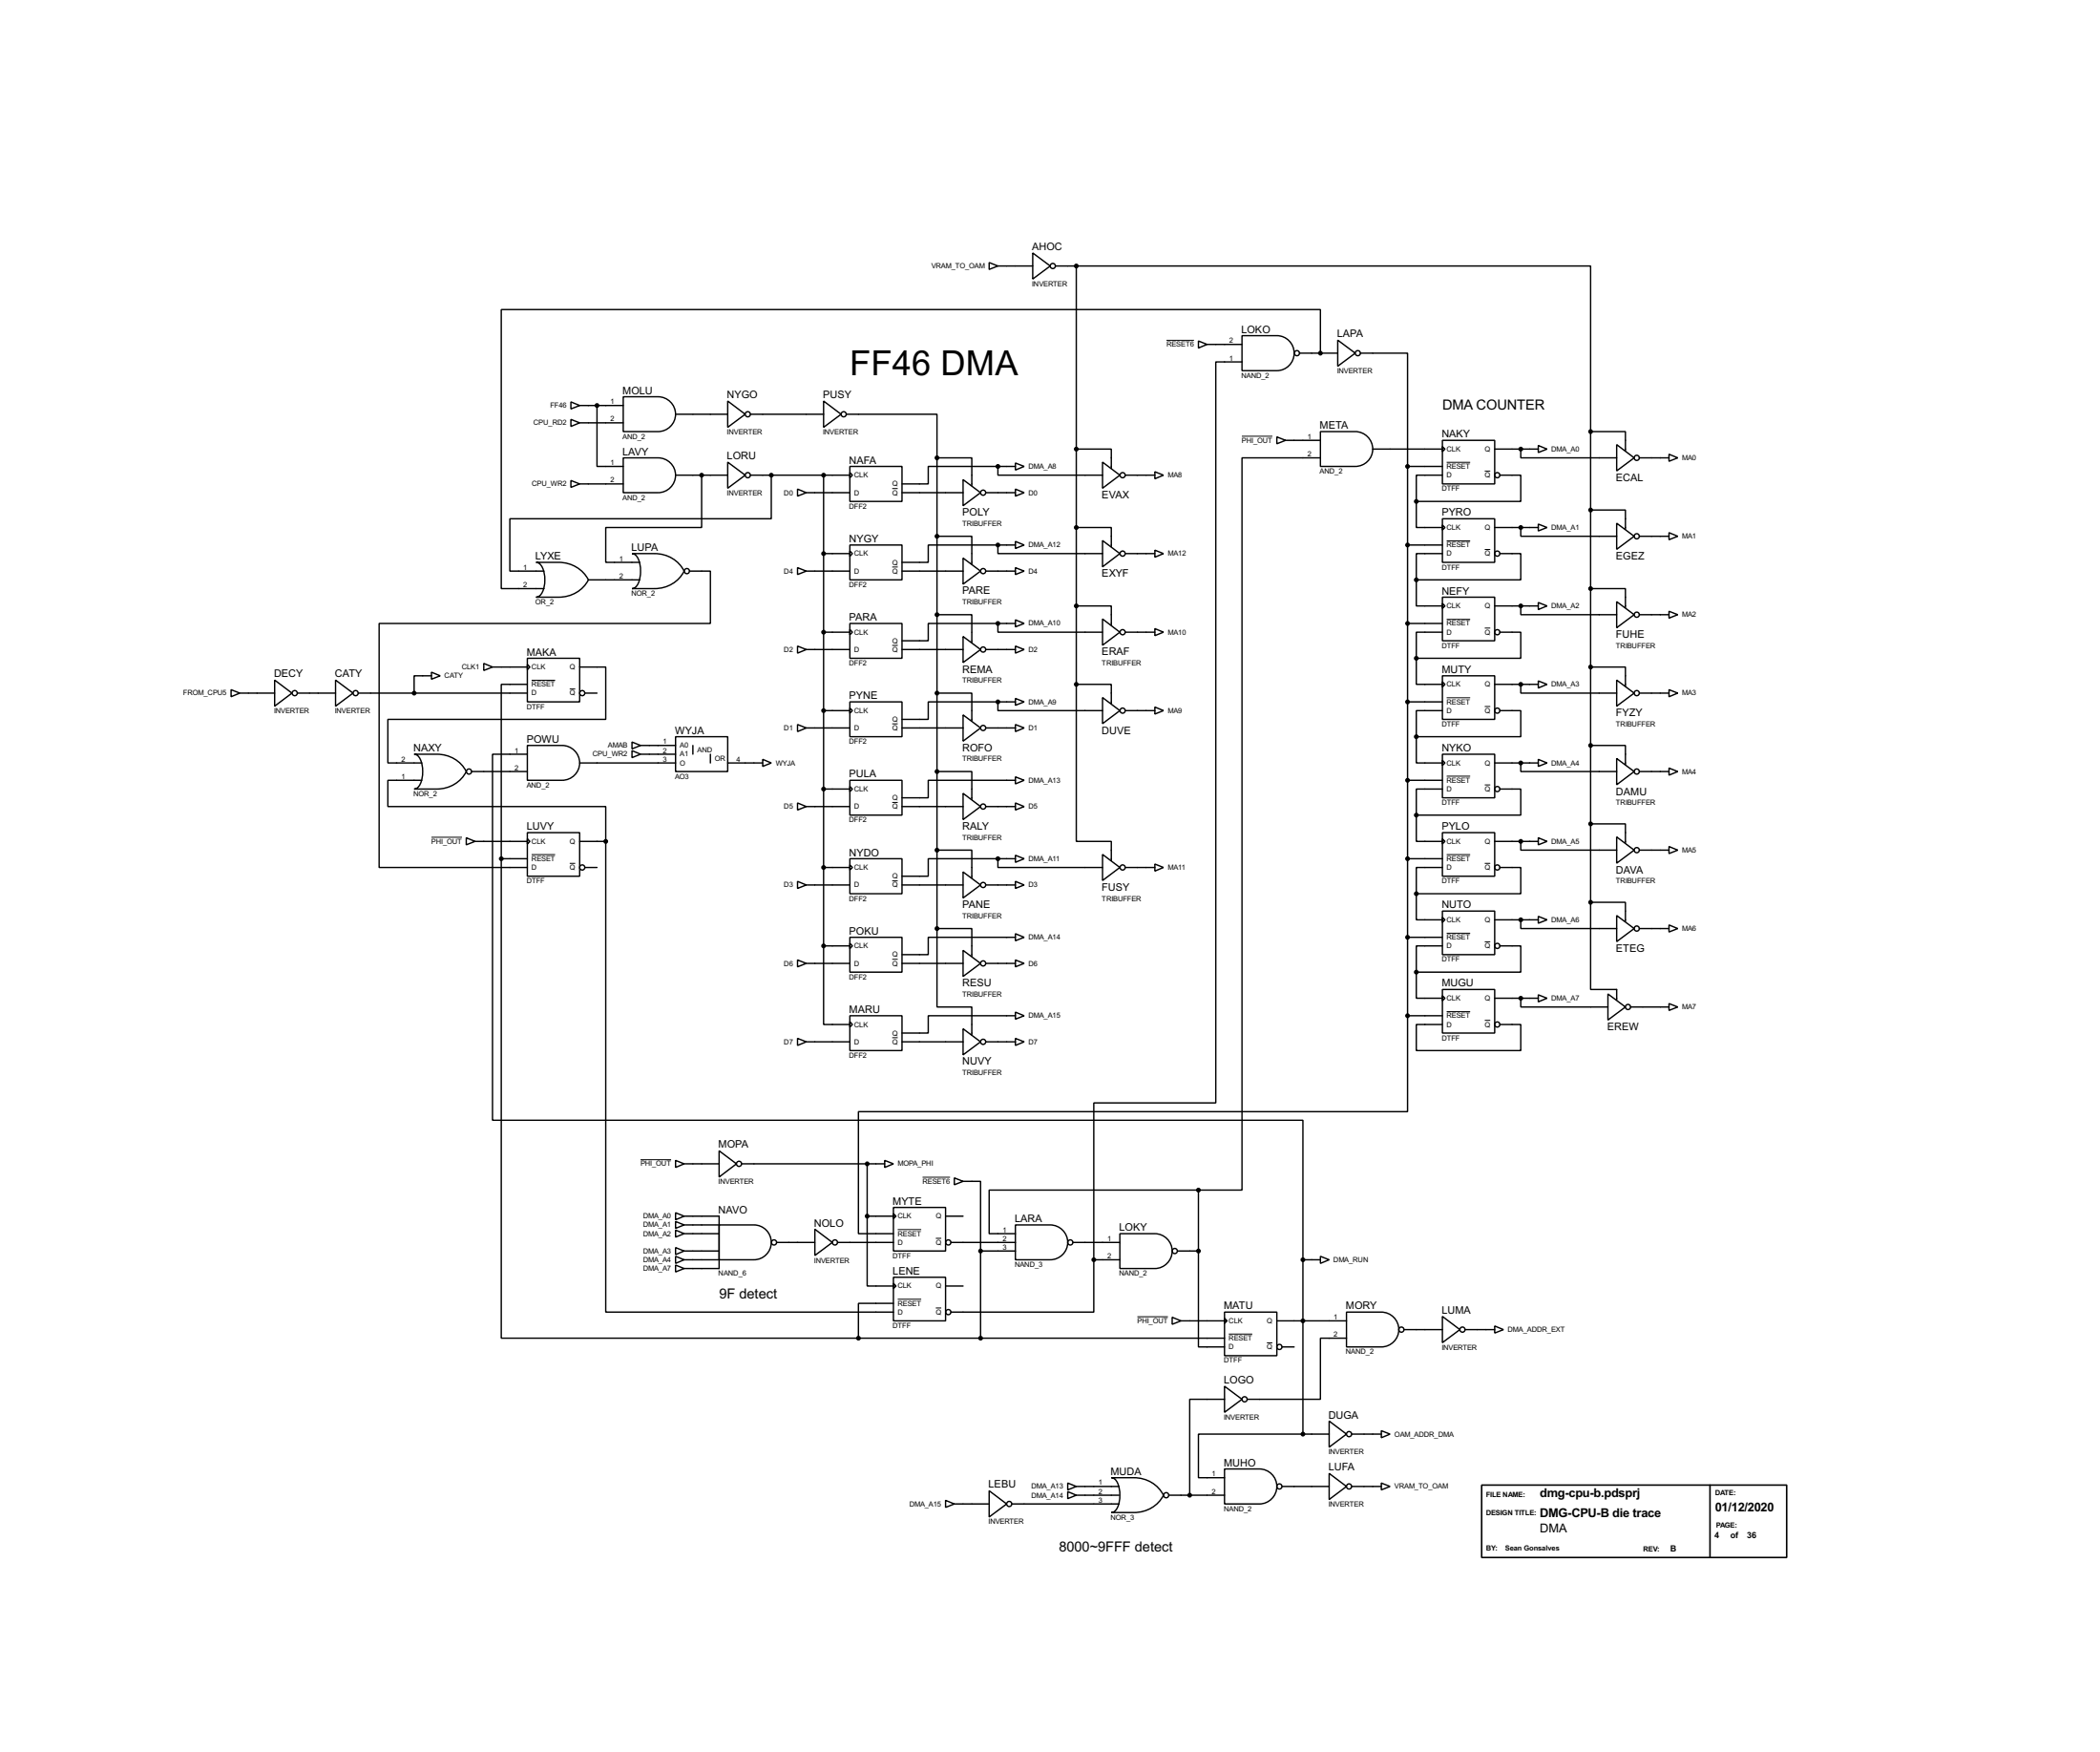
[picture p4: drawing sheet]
<svg xmlns="http://www.w3.org/2000/svg" width="612mm" height="510mm" viewBox="0 0 612 510" stroke-linecap="round" stroke-linejoin="round" font-family="sans-serif">
<g fill="none" stroke="#000" stroke-width=".4">
<path d="M288.3 76.5l2.6 1-2.6 1zM290.9 77.5h10.1M301 73.7l5.1 3.8-5.1 3.8zM307.6 77.5h6.1M313.7 77.5h149.9v48.3M313.7 77.5v121.9M349.3 99.4l2.5 1-2.5 1zM362 97.8h10.2a5.1 5.1 0 0 1 5 5.1 5.1 5.1 0 0 1-5 5.1h-10.2zM389.9 99.1l5.1 3.8-5.1 3.8zM166.4 117.1l2.6 1.1-2.6 1zM169 118.2h12.7M174 118.2v17.7h7.7"/>
<path d="M181.7 115.6h10.1a5.1 5.1 0 0 1 5.1 5.1 5.1 5.1 0 0 1-5.1 5.1h-10.1zM212.1 116.9l5.1 3.8-5.1 3.8zM240.1 116.9l5.1 3.8-5.1 3.8zM351.8 100.4h10.2M362 105.5h-7.6v215.9h-35.6v45.7M378.8 102.9h11.1M384.9 102.9v-12.7h-238.8v81.3h12.5M396.5 102.9h13.8v33M166.4 122.2l2.6 1-2.6 1.1zM169 123.2h12.7M181.7 133.4h10.1a5.1 5.1 0 0 1 5.1 5.1 5.1 5.1 0 0 1-5.1 5.1h-10.1zM196.9 120.7h15.2"/>
<path d="M196.9 138.5h15.2M204.5 138.5v15.2h-27.9v10.2h9.9M212.1 134.7l5.1 3.8-5.1 3.8zM218.7 120.7h21.4M218.7 138.5h29M224.8 138.5v12.7h-76.2v15.2h10M240.1 138.5v137.1M246.7 120.7h26.4v12.7M247.7 135.9h15.2v10.2h-15.2zM247.7 137.7l.8 .8-.8 .7zM273.1 133.4h10.2v8.1M273.1 133.4v137.2"/>
<path d="M280.7 139.8l5.1 3.8-5.1 3.8zM290.9 135.9h-20.3v5.1h-7.7M290.9 135.9v2.6h30.5M290.9 135.9h5.1M296 134.9l2.5 1-2.5 1.1zM313.7 130.9h10.2v5.6M321.4 134.7l5 3.8-5 3.8zM328 138.5h8.6M336.6 137.5l2.5 1-2.5 1zM372.2 127.3l2.5 1-2.5 1zM374.7 128.3h10.2M384.9 125.8h10.1a5.1 5.1 0 0 1 5.1 5 5.1 5.1 0 0 1-5.1 5.1h-10.1z"/>
<path d="M384.9 133.4h-22.9v213.4h-12.7M400.1 130.9h20.3M410.3 135.9h10.1M410.3 135.9v160.1M420.4 128.3h15.3v12.7h-15.3zM420.4 130.1l.8 .8-.8 .7zM420.4 138.5h-7.6v7.6M435.7 130.9h12.7M437.2 138.5h6.1v7.6h-30.5M443.3 130.9v2.5h27.9M448.4 129.8l2.5 1.1-2.5 1zM463.6 125.8h10.2v5.6"/>
<path d="M463.6 125.8v137.1M471.2 129.6l5.1 3.8-5.1 3.8zM477.8 133.4h8.7M486.5 132.4l2.5 1-2.5 1zM166.4 140l2.6 1-2.6 1zM169 141h12.7M232.5 142.5l2.5 1.1-2.5 1zM235 143.6h12.7M247.7 158.8h15.2v10.2h-15.2zM262.9 143.6h17.8M273.1 156.3h10.2v8.1M287.3 143.6h8.7"/>
<path d="M290.9 158.8h-20.3v5.1h-7.7M290.9 158.8v2.5h30.5M290.9 158.8h5.1M296 142.5l2.5 1.1-2.5 1zM296 157.8l2.5 1-2.5 1zM313.7 153.7h10.2v5.6M321.4 157.5l5 3.8-5 3.9zM410.3 158.8h10.1M412.8 146.1v7.6h7.6M420.4 151.2h15.3v12.7h-15.3zM420.4 153l.8 .7-.8 .8zM435.7 153.7h12.7"/>
<path d="M443.3 153.7v2.6h27.9M448.4 152.7l2.5 1-2.5 1zM463.6 148.6h10.2v5.6M471.2 152.5l5.1 3.8-5.1 3.8zM477.8 156.3h8.7M486.5 155.2l2.5 1.1-2.5 1zM156.3 163.9h6.6a9.6 9.6 0 0 1 8.6 5.1 9.6 9.6 0 0 1-8.6 5h-6.6a3.2 3.2 0 0 0 2.3-3.1 7.7 7.7 0 0 0-1.3-6.6zM171.5 169h15M184.2 161.3h6.6a9.5 9.5 0 0 1 8.6 5.1 9.5 9.5 0 0 1-8.6 5.1h-6.6a3.2 3.2 0 0 0 2.3-3.1 7.9 7.9 0 0 0-1.3-6.7zM201 166.4h6.1v15.3h-96.6v71.1h43.2M232.5 165.4l2.5 1-2.5 1zM235 166.4h12.7"/>
<path d="M240.1 161.3h7.6M247.7 160.6l.8 .7-.8 .8zM262.9 166.4h17.8M273.1 179.1h10.2v8.2M280.7 162.6l5.1 3.8-5.1 3.8zM287.3 166.4h8.7M296 165.4l2.5 1-2.5 1zM313.7 176.6h10.2v5.6M328 161.3h8.6M336.6 160.3l2.5 1-2.5 1.1zM412.8 169v7.6h7.6M420.4 174h15.3v12.7h-15.3z"/>
<path d="M420.4 175.8l.8 .8-.8 .7zM420.4 161.3h-7.6v7.7M435.7 176.6h12.7M437.2 161.3h6.1v7.7h-30.5M443.3 176.6v2.5h27.9M448.4 175.6l2.5 1-2.5 1zM463.6 171.5h10.2v5.6M471.2 175.3l5.1 3.8-5.1 3.8zM477.8 179.1h8.7M486.5 178.1l2.5 1-2.5 1zM80.1 198.2l5 3.8-5 3.8zM97.8 198.2l5.1 3.8-5.1 3.8z"/>
<path d="M125.8 195.9l2.5 1-2.5 1zM125.8 196.9h-5.1v5.1M141 193.3l2.6 1.1-2.6 1zM143.6 194.4h10.1M153.7 191.8h15.3v12.7h-15.3zM153.7 193.6l.8 .8-.8 .7zM153.7 199.4h-7.6v50.8M169 194.4h7.6v15.2h-63.5v12.7h9.9M232.5 188.3l2.5 1-2.5 1zM235 189.3h12.7M240.1 184.2h7.6M247.7 181.7h15.2v10.1h-15.2z"/>
<path d="M247.7 183.4l.8 .8-.8 .8zM262.9 189.3h17.8M280.7 185.5l5.1 3.8-5.1 3.8zM287.3 189.3h8.7M290.9 181.7h-20.3v5h-7.7M290.9 181.7v2.5h30.5M290.9 181.7h5.1M296 188.3l2.5 1-2.5 1zM296 180.6l2.5 1.1-2.5 1zM313.7 199.4h10.2v5.6M313.7 199.4v45.8h10.2v5.6M321.4 180.4l5 3.8-5 3.8z"/>
<path d="M328 184.2h8.6M336.6 183.2l2.5 1-2.5 1zM410.3 181.7h10.1M412.8 191.8v7.6h7.6M420.4 196.9h15.3v12.7h-15.3zM420.4 198.7l.8 .7-.8 .8zM420.4 184.2h-7.6v7.6M435.7 199.4h12.7M437.2 184.2h6.1v7.6h-30.5M443.3 199.4v2.6h27.9M448.4 198.4l2.5 1-2.5 1.1zM463.6 194.4h10.2v5.6"/>
<path d="M471.2 198.2l5.1 3.8-5.1 3.8zM67.4 201l2.5 1-2.5 1zM69.9 202h10.2M86.7 202h11.1M104.4 202h49.3M120.7 219.8h6.6a9.4 9.4 0 0 1 8.6 5 9.5 9.5 0 0 1-8.6 5.1h-6.6a3.2 3.2 0 0 0 2.3-3.1 7.8 7.8 0 0 0-1.3-6.6zM153.7 217.2h10.2a5.1 5.1 0 0 1 5.1 5.1 5.1 5.1 0 0 1-5.1 5.1h-10.2zM153.7 219.8h-10.1v106.6h236.2v40.7M170.5 202h3.5M184.2 218.7l2.5 1.1-2.5 1zM184.2 216.2l2.5 1-2.5 1zM186.7 219.8h10.2"/>
<path d="M186.7 217.2h10.2M196.9 214.7h15.2v10.1h-15.2zM202 217.2v2.6M207.1 219.8v2.5M232.5 211.1l2.5 1-2.5 1.1zM235 212.1h12.7M240.1 207.1h7.6M247.7 204.5h15.2v10.2h-15.2zM247.7 206.3l.8 .8-.8 .7zM262.9 212.1h17.8M273.1 202h10.2v8.1M280.7 208.3l5.1 3.8-5.1 3.9z"/>
<path d="M287.3 212.1h8.7M290.9 204.5v2.6h30.5M290.9 204.5h-20.3v5.1h-7.7M290.9 204.5h5.1M296 211.1l2.5 1-2.5 1.1zM296 203.5l2.5 1-2.5 1zM321.4 203.3l5 3.8-5 3.8zM328 207.1h8.6M336.6 206l2.5 1.1-2.5 1zM410.3 204.5h10.1M412.8 214.7v7.6h7.6M420.4 219.8h15.3v12.7h-15.3z"/>
<path d="M420.4 207.1h-7.6v7.6M437.2 207.1h6.1v7.6h-30.5M463.6 217.2h10.2v5.6M477.8 202h8.7M486.5 201l2.5 1-2.5 1zM123 227.4h-9.9v7.6h63.5v10.2M137.5 224.8h16.2M169 222.3h27.9M212.1 222.3h10.2M222.3 221.3l2.5 1-2.5 1zM232.5 234l2.5 1-2.5 1zM235 235h12.7"/>
<path d="M240.1 229.9h7.6M247.7 227.4h15.2v10.1h-15.2zM247.7 229.2l.8 .7-.8 .8zM262.9 235h17.8M273.1 224.8h10.2v8.2M280.7 231.2l5.1 3.8-5.1 3.8zM287.3 235h8.7M296 234l2.5 1-2.5 1zM296 226.4l2.5 1-2.5 1zM296 227.4h-25.4v5.1h-7.7M410.3 227.4h10.1M412.8 237.5v7.7h7.6"/>
<path d="M420.4 221.5l.8 .8-.8 .8zM420.4 229.9h-7.6v7.6M435.7 222.3h12.7M437.2 229.9h6.1v7.6h-30.5M443.3 222.3v2.5h27.9M448.4 221.3l2.5 1-2.5 1zM471.2 221l5.1 3.8-5.1 3.9zM477.8 224.8h8.7M486.5 223.8l2.5 1-2.5 1.1zM135.9 244.1l2.6 1.1-2.6 1zM138.5 245.2h15.2M146.1 250.2v139.7h104.1"/>
<path d="M146.1 250.2h7.6M153.7 242.6h15.3v12.7h-15.3zM153.7 244.4l.8 .8-.8 .7zM169 245.2h7.6M170.5 252.8h3.5M176.6 245.2v137.1h83.8M232.5 256.8l2.5 1.1-2.5 1zM235 257.9h12.7M240.1 252.8h7.6M247.7 250.2h15.2v10.2h-15.2zM247.7 252l.8 .8-.8 .7zM262.9 257.9h17.8"/>
<path d="M273.1 247.7h10.2v8.1M280.7 254.1l5.1 3.8-5.1 3.8zM287.3 257.9h8.7M290.9 250.2h-20.3v5.1h-7.7M290.9 250.2v2.6h30.5M290.9 250.2h5.1M296 256.8l2.5 1.1-2.5 1zM296 249.2l2.5 1-2.5 1.1zM321.4 249l5 3.8-5 3.8zM328 252.8h8.6M336.6 251.8l2.5 1-2.5 1zM410.3 250.2h10.1"/>
<path d="M420.4 242.6h15.3v12.7h-15.3zM420.4 244.4l.8 .8-.8 .7zM420.4 252.8h-7.6v7.6M435.7 245.2h12.7M437.2 252.8h6.1v7.6h-30.5M443.3 245.2v2.5h27.9M448.4 244.1l2.5 1.1-2.5 1zM463.6 240.1h10.2v5.6M471.2 243.9l5.1 3.8-5.1 3.8zM477.8 247.7h8.7M486.5 246.7l2.5 1-2.5 1zM232.5 279.7l2.5 1-2.5 1z"/>
<path d="M240.1 275.6v22.9h7.6M240.1 275.6h7.6M247.7 273.1h15.2v10.2h-15.2zM247.7 274.9l.8 .7-.8 .8zM273.1 270.6h10.2v8.1M273.1 270.6v22.8h10.2v8.2M280.7 276.9l5.1 3.8-5.1 3.8zM296 279.7l2.5 1-2.5 1zM296 272.1l2.5 1-2.5 1zM296 273.1h-25.4v5.1h-7.7M410.3 273.1h10.1M412.8 260.4v7.6h7.6"/>
<path d="M420.4 265.5h15.3v12.7h-15.3zM420.4 267.3l.8 .7-.8 .8zM420.4 275.6h-7.6v7.7M435.7 268h12.7M437.2 275.6h6.1v7.7h-30.5M443.3 268v2.6h27.9M448.4 267l2.5 1-2.5 1zM463.6 262.9v25.4h7.6v3.1M463.6 262.9h10.2v5.6M471.2 266.8l5.1 3.8-5.1 3.8zM477.8 270.6h8.7M486.5 269.5l2.5 1.1-2.5 1z"/>
<path d="M235 280.7h12.7M247.7 296h15.2v10.1h-15.2zM247.7 297.7l.8 .8-.8 .8zM262.9 280.7h17.8M280.7 299.8l5.1 3.8-5.1 3.8zM287.3 280.7h8.7M296 294.9l2.5 1.1-2.5 1zM296 296h-25.4v5h-7.7M410.3 296v27.9h-160.1v35.6h10.2M410.3 296h10.1M412.8 283.3v7.6h7.6M420.4 288.3h15.3v12.7h-15.3z"/>
<path d="M420.4 290.1l.8 .8-.8 .7zM420.4 298.5h-7.6v7.6h30.5v-7.6h-6.1M435.7 290.9h12.7M443.3 290.9v2.5h25.4M448.4 289.9l2.5 1-2.5 1zM468.7 289.6l5.1 3.8-5.1 3.8zM475.3 293.4h11.2M486.5 292.4l2.5 1-2.5 1zM232.5 302.6l2.5 1-2.5 1zM235 303.6h12.7M262.9 303.6h17.8M287.3 303.6h8.7"/>
<path d="M296 302.6l2.5 1-2.5 1zM196.9 338.1l2.5 1-2.5 1.1zM199.4 339.1h10.2M209.6 335.3l5.1 3.8-5.1 3.9zM216.2 339.1h41.7M252.8 339.1v15.3M257.9 338.1l2.5 1-2.5 1.1zM196.9 353.4l2.5 1-2.5 1zM196.9 355.9l2.5 1-2.5 1zM196.9 358.4l2.5 1.1-2.5 1zM199.4 354.4h10.2v15.2h-10.2M199.4 356.9h10.2"/>
<path d="M199.4 359.5h10.2M209.6 356.9h10.2a5.1 5.1 0 0 1 5 5.1 5.1 5.1 0 0 1-5 5.1h-10.2zM237.5 358.2l5.1 3.8-5.1 3.8zM252.8 354.4v20.3h7.6M252.8 354.4h7.6M260.4 351.8h15.2v12.7h-15.2zM260.4 353.6l.8 .8-.8 .7zM275.6 354.4h5.1M278.2 343.2l2.5 1-2.5 1zM280.7 344.2h5.1v20.3M296 356.9h10.1a5.1 5.1 0 0 1 5.1 5.1 5.1 5.1 0 0 1-5.1 5.1h-10.1zM326.4 359.5h10.2a5.1 5.1 0 0 1 5.1 5 5.1 5.1 0 0 1-5.1 5.1h-10.2z"/>
<path d="M349.3 346.8h-61v12.7h7.7M349.3 346.8v17.7M196.9 363.5l2.5 1-2.5 1.1zM196.9 366.1l2.5 1-2.5 1zM196.9 368.6l2.5 1-2.5 1zM199.4 364.5h10.2M199.4 367.1h10.2M226.4 362h11.1M244.1 362h16.3M260.4 372.2h15.2v12.7h-15.2zM260.4 373.9l.8 .8-.8 .8zM260.4 379.8h-10.2v10.1"/>
<path d="M275.6 374.7h5.1M277.2 362h18.8M285.8 364.5h10.2M285.8 364.5v25.4M312.7 362h13.7M318.8 367.1v15.2h-41.6M318.8 367.1h7.6M343.2 364.5h6.1M349.3 364.5v28h7.6M379.8 367.1h5.1M379.8 367.1v50.8M384.9 366.1l2.5 1-2.5 1z"/>
<path d="M250.2 389.9h106.7M341.7 383.8l2.5 1.1-2.5 1zM344.2 384.9h12.7M356.9 382.3h15.3v12.7h-15.3zM356.9 384.1l.8 .8-.8 .7zM372.2 384.9h20.3M373.7 392.5h3.5M392.5 382.3h10.1a5.1 5.1 0 0 1 5.1 5.1 5.1 5.1 0 0 1-5.1 5.1h-10.1zM392.5 389.9h-7.6v17.8h-21.4M409.2 387.4h11.2M420.4 383.6l5.1 3.8-5.1 3.8zM427 387.4h8.7"/>
<path d="M435.7 386.4l2.5 1-2.5 1zM356.9 403.9l5.1 3.8-5.1 3.8zM356.9 407.7h-10.1v28M379.8 417.9h-30.5v12.7h7.6M379.8 417.9h7.6M387.4 414.1l5.1 3.8-5.1 3.8zM394 417.9h8.6M402.6 416.9l2.6 1-2.6 1zM275.6 437.2l2.6 1-2.6 1zM278.2 438.2h10.1M288.3 434.4l5.1 3.8-5.1 3.8zM294.9 438.2h31.3"/>
<path d="M311.2 432.1l2.5 1-2.5 1zM311.2 434.6l2.5 1.1-2.5 1zM313.7 433.1h12.5M313.7 435.7h12.5M323.9 430.6h6.6a9.5 9.5 0 0 1 8.6 5.1 9.4 9.4 0 0 1-8.6 5h-6.6a3.1 3.1 0 0 0 2.3-3.1 7.9 7.9 0 0 0-1.3-6.6zM340.7 435.7h16.2M356.9 428h10.2a5.1 5.1 0 0 1 5.1 5.1 5.1 5.1 0 0 1-5.1 5.1h-10.2zM373.7 433.1h13.7M387.4 429.3l5.1 3.8-5.1 3.8zM394 433.1h8.6M402.6 432.1l2.6 1-2.6 1z"/>
<circle cx="306.8" cy="77.5" r=".75"/>
<circle cx="378" cy="102.9" r=".75"/>
<circle cx="395.7" cy="102.9" r=".75"/>
<circle cx="217.9" cy="120.7" r=".75"/>
<circle cx="217.9" cy="138.5" r=".75"/>
<circle cx="245.9" cy="120.7" r=".75"/>
<circle cx="327.2" cy="138.5" r=".75"/>
<circle cx="436.4" cy="138.5" r=".75"/>
<circle cx="477" cy="133.4" r=".75"/>
<circle cx="286.5" cy="143.6" r=".75"/>
<circle cx="477" cy="156.3" r=".75"/>
<circle cx="200.2" cy="166.4" r=".75"/>
<circle cx="286.5" cy="166.4" r=".75"/>
<circle cx="327.2" cy="161.3" r=".75"/>
<circle cx="436.4" cy="161.3" r=".75"/>
<circle cx="477" cy="179.1" r=".75"/>
<circle cx="286.5" cy="189.3" r=".75"/>
<circle cx="327.2" cy="184.2" r=".75"/>
<circle cx="436.4" cy="184.2" r=".75"/>
<circle cx="85.9" cy="202" r=".75"/>
<circle cx="103.6" cy="202" r=".75"/>
<circle cx="169.7" cy="202" r=".75"/>
<circle cx="286.5" cy="212.1" r=".75"/>
<circle cx="327.2" cy="207.1" r=".75"/>
<circle cx="436.4" cy="207.1" r=".75"/>
<circle cx="477" cy="202" r=".75"/>
<circle cx="136.7" cy="224.8" r=".75"/>
<circle cx="286.5" cy="235" r=".75"/>
<circle cx="436.4" cy="229.9" r=".75"/>
<circle cx="477" cy="224.8" r=".75"/>
<circle cx="169.7" cy="252.8" r=".75"/>
<circle cx="286.5" cy="257.9" r=".75"/>
<circle cx="327.2" cy="252.8" r=".75"/>
<circle cx="436.4" cy="252.8" r=".75"/>
<circle cx="477" cy="247.7" r=".75"/>
<circle cx="436.4" cy="275.6" r=".75"/>
<circle cx="477" cy="270.6" r=".75"/>
<circle cx="286.5" cy="280.7" r=".75"/>
<circle cx="436.4" cy="298.5" r=".75"/>
<circle cx="474.5" cy="293.4" r=".75"/>
<circle cx="286.5" cy="303.6" r=".75"/>
<circle cx="215.4" cy="339.1" r=".75"/>
<circle cx="225.6" cy="362" r=".75"/>
<circle cx="243.3" cy="362" r=".75"/>
<circle cx="276.4" cy="362" r=".75"/>
<circle cx="311.9" cy="362" r=".75"/>
<circle cx="342.4" cy="364.5" r=".75"/>
<circle cx="276.4" cy="382.3" r=".75"/>
<circle cx="372.9" cy="392.5" r=".75"/>
<circle cx="408.4" cy="387.4" r=".75"/>
<circle cx="426.2" cy="387.4" r=".75"/>
<circle cx="362.7" cy="407.7" r=".75"/>
<circle cx="393.2" cy="417.9" r=".75"/>
<circle cx="294.1" cy="438.2" r=".75"/>
<circle cx="339.9" cy="435.7" r=".75"/>
<circle cx="372.9" cy="433.1" r=".75"/>
<circle cx="393.2" cy="433.1" r=".75"/>
</g>
<circle cx="384.9" cy="102.9" r=".2" fill="#000"/>
<g fill="none" stroke="#000" stroke-width=".28">
<path d="M340 99.2h8M362 127.1h8.9M421.7 134.7h6.8M432.8 137.3h1.6M260.1 142.4h1.6M421.7 157.6h6.8M260.1 165.2h1.6M432.8 160.1h1.6M155 198.2h6.8M260.1 188.1h1.6M421.7 180.5h6.8M432.8 183h1.6"/>
<path d="M166.1 200.8h1.6M260.1 210.9h1.6M421.7 203.3h6.8M432.8 205.9h1.6M260.1 233.8h1.6M421.7 226.2h6.8M432.8 228.7h1.6M125.8 244h8.9M155 249h6.8M166.1 251.6h1.6M260.1 256.7h1.6M421.7 249h6.8"/>
<path d="M432.8 251.6h1.6M260.1 279.5h1.6M421.7 271.9h6.8M432.8 274.4h1.6M421.7 294.8h6.8M432.8 297.3h1.6M260.1 302.4h1.6M186.7 337.9h8.9M261.7 358.3h6.8M268.9 343h8M261.7 378.6h6.8M272.8 360.8h1.6"/>
<path d="M272.8 381.1h1.6M331.5 383.7h8.9M358.2 388.7h6.8M369.3 391.3h1.6"/>
</g>
<g fill="#000" stroke="#000" stroke-width=".4">
<circle cx="313.7" cy="77.5" r=".5"/>
<circle cx="174" cy="118.2" r=".5"/>
<circle cx="384.8" cy="102.9" r=".5"/>
<circle cx="204.5" cy="138.5" r=".5"/>
<circle cx="224.8" cy="138.5" r=".5"/>
<circle cx="240" cy="138.5" r=".5"/>
<circle cx="273.1" cy="133.4" r=".5"/>
<circle cx="290.8" cy="135.9" r=".5"/>
<circle cx="313.7" cy="130.9" r=".5"/>
<circle cx="410.2" cy="135.9" r=".5"/>
<circle cx="443.2" cy="130.9" r=".5"/>
<circle cx="463.6" cy="125.8" r=".5"/>
<circle cx="273.1" cy="156.3" r=".5"/>
<circle cx="290.8" cy="158.8" r=".5"/>
<circle cx="313.7" cy="153.7" r=".5"/>
<circle cx="410.2" cy="158.8" r=".5"/>
<circle cx="412.8" cy="146.1" r=".5"/>
<circle cx="443.2" cy="153.7" r=".5"/>
<circle cx="463.6" cy="148.6" r=".5"/>
<circle cx="240" cy="161.3" r=".5"/>
<circle cx="273.1" cy="179.1" r=".5"/>
<circle cx="313.7" cy="176.6" r=".5"/>
<circle cx="412.8" cy="169" r=".5"/>
<circle cx="443.2" cy="176.6" r=".5"/>
<circle cx="463.6" cy="171.5" r=".5"/>
<circle cx="240" cy="184.2" r=".5"/>
<circle cx="290.8" cy="181.7" r=".5"/>
<circle cx="313.7" cy="199.4" r=".5"/>
<circle cx="410.2" cy="181.7" r=".5"/>
<circle cx="412.8" cy="191.8" r=".5"/>
<circle cx="443.2" cy="199.4" r=".5"/>
<circle cx="463.6" cy="194.4" r=".5"/>
<circle cx="120.7" cy="202" r=".5"/>
<circle cx="240" cy="207.1" r=".5"/>
<circle cx="273.1" cy="202" r=".5"/>
<circle cx="290.8" cy="204.5" r=".5"/>
<circle cx="410.2" cy="204.5" r=".5"/>
<circle cx="412.8" cy="214.7" r=".5"/>
<circle cx="463.6" cy="217.2" r=".5"/>
<circle cx="240" cy="229.9" r=".5"/>
<circle cx="273.1" cy="224.8" r=".5"/>
<circle cx="410.2" cy="227.4" r=".5"/>
<circle cx="412.8" cy="237.5" r=".5"/>
<circle cx="443.2" cy="222.3" r=".5"/>
<circle cx="146.1" cy="250.2" r=".5"/>
<circle cx="176.5" cy="245.2" r=".5"/>
<circle cx="240" cy="252.8" r=".5"/>
<circle cx="273.1" cy="247.7" r=".5"/>
<circle cx="290.8" cy="250.2" r=".5"/>
<circle cx="410.2" cy="250.2" r=".5"/>
<circle cx="443.2" cy="245.2" r=".5"/>
<circle cx="463.6" cy="240.1" r=".5"/>
<circle cx="240" cy="275.6" r=".5"/>
<circle cx="273.1" cy="270.6" r=".5"/>
<circle cx="410.2" cy="273.1" r=".5"/>
<circle cx="412.8" cy="260.4" r=".5"/>
<circle cx="443.2" cy="268" r=".5"/>
<circle cx="463.6" cy="262.9" r=".5"/>
<circle cx="410.2" cy="296" r=".5"/>
<circle cx="412.8" cy="283.3" r=".5"/>
<circle cx="443.2" cy="290.9" r=".5"/>
<circle cx="252.7" cy="339.1" r=".5"/>
<circle cx="252.7" cy="354.4" r=".5"/>
<circle cx="349.3" cy="346.8" r=".5"/>
<circle cx="285.8" cy="364.5" r=".5"/>
<circle cx="318.8" cy="367.1" r=".5"/>
<circle cx="349.3" cy="364.5" r=".5"/>
<circle cx="379.7" cy="367.1" r=".5"/>
<circle cx="250.2" cy="389.9" r=".5"/>
<circle cx="285.8" cy="389.9" r=".5"/>
<circle cx="379.7" cy="384.9" r=".5"/>
<circle cx="379.7" cy="417.9" r=".5"/>
<circle cx="346.7" cy="435.7" r=".5"/>
</g>
<path d="M431.9 432.7h88.9v21.1h-88.9zM498.4 432.7v21.1" fill="none" stroke="#000" stroke-width=".45"/>
<text font-size="11.3" x="247.7" y="109.4">FF46 DMA</text>
<g font-size="4.6">
<text x="420.4" y="119.2">DMA COUNTER</text>
<text x="209.6" y="378.4">9F detect</text>
<text x="308.7" y="452">8000~9FFF detect</text>
</g>
<g font-size="4">
<text x="448.9" y="436.3">dmg-cpu-b.pdsprj</text>
<text x="448.9" y="442.1">DMG-CPU-B die trace</text>
<text x="499.9" y="440.4">01/12/2020</text>
<text x="448.9" y="446.5">DMA</text>
</g>
<g font-size="3.4">
<text x="300.8" y="72.9">AHOC</text>
<text x="361.8" y="97">LOKO</text>
<text x="389.7" y="98.3">LAPA</text>
<text x="181.5" y="114.8">MOLU</text>
<text x="211.9" y="116.1">NYGO</text>
<text x="239.9" y="116.1">PUSY</text>
<text x="384.7" y="124.9">META</text>
<text x="420.2" y="127.5">NAKY</text>
<text x="181.5" y="132.6">LAVY</text>
<text x="211.9" y="133.9">LORU</text>
<text x="247.5" y="135.1">NAFA</text>
<text x="471" y="140.2">ECAL</text>
<text x="321.2" y="145.2">EVAX</text>
<text x="280.5" y="150.3">POLY</text>
<text x="420.2" y="150.3">PYRO</text>
<text x="184" y="160.5">LUPA</text>
<text x="247.5" y="158">NYGY</text>
<text x="156.1" y="163">LYXE</text>
<text x="471" y="163">EGEZ</text>
<text x="280.5" y="173.2">PARE</text>
<text x="321.2" y="168.1">EXYF</text>
<text x="420.2" y="173.2">NEFY</text>
<text x="247.5" y="180.9">PARA</text>
<text x="471" y="185.9">FUHE</text>
<text x="153.5" y="191">MAKA</text>
<text x="321.2" y="191">ERAF</text>
<text x="79.9" y="197.4">DECY</text>
<text x="97.6" y="197.4">CATY</text>
<text x="280.5" y="196">REMA</text>
<text x="420.2" y="196.1">MUTY</text>
<text x="247.5" y="203.7">PYNE</text>
<text x="471" y="208.7">FYZY</text>
<text x="196.7" y="213.9">WYJA</text>
<text x="321.2" y="213.8">DUVE</text>
<text x="120.5" y="219">NAXY</text>
<text x="153.5" y="216.4">POWU</text>
<text x="280.5" y="218.9">ROFO</text>
<text x="420.2" y="219">NYKO</text>
<text x="247.5" y="226.6">PULA</text>
<text x="471" y="231.6">DAMU</text>
<text x="153.5" y="241.8">LUVY</text>
<text x="280.5" y="241.8">RALY</text>
<text x="420.2" y="241.8">PYLO</text>
<text x="247.5" y="249.4">NYDO</text>
<text x="471" y="254.5">DAVA</text>
<text x="321.2" y="259.5">FUSY</text>
<text x="280.5" y="264.6">PANE</text>
<text x="420.2" y="264.7">NUTO</text>
<text x="247.5" y="272.3">POKU</text>
<text x="471" y="277.3">ETEG</text>
<text x="280.5" y="287.5">RESU</text>
<text x="420.2" y="287.5">MUGU</text>
<text x="247.5" y="295.2">MARU</text>
<text x="468.5" y="300.2">EREW</text>
<text x="280.5" y="310.3">NUVY</text>
<text x="209.4" y="334.5">MOPA</text>
<text x="209.4" y="353.6">NAVO</text>
<text x="260.2" y="351">MYTE</text>
<text x="237.3" y="357.4">NOLO</text>
<text x="295.8" y="356.1">LARA</text>
<text x="326.2" y="358.7">LOKY</text>
<text x="260.2" y="371.4">LENE</text>
<text x="356.7" y="381.5">MATU</text>
<text x="392.3" y="381.5">MORY</text>
<text x="420.2" y="382.8">LUMA</text>
<text x="356.7" y="403.1">LOGO</text>
<text x="387.2" y="413.3">DUGA</text>
<text x="323.7" y="429.8">MUDA</text>
<text x="356.7" y="427.2">MUHO</text>
<text x="387.2" y="428.5">LUFA</text>
<text x="288.1" y="433.6">LEBU</text>
</g>
<g font-size="2.8">
<text x="499.8" y="448.1">4</text>
<text x="504.4" y="448.1">of</text>
<text x="509.2" y="448.1">36</text>
<text x="486.9" y="452.1">B</text>
</g>
<g font-size="2.4">
<text x="271.5" y="78.2">VRAM_TO_OAM</text>
<text x="300.8" y="83.4">INVERTER</text>
<text x="340" y="101">RESET6</text>
<text x="358.3" y="100">2</text>
<text x="358.3" y="105.1">1</text>
<text x="361.8" y="110.1">NAND_2</text>
<text x="389.7" y="108.8">INVERTER</text>
<text x="160.4" y="118.9">FF46</text>
<text x="178" y="117.8">1</text>
<text x="155.5" y="123.9">CPU_RD2</text>
<text x="178" y="122.8">2</text>
<text x="181.5" y="127.8">AND_2</text>
<text x="211.9" y="126.6">INVERTER</text>
<text x="239.9" y="126.6">INVERTER</text>
<text x="361.9" y="129">PHI_OUT</text>
<text x="381.2" y="127.9">1</text>
<text x="421.7" y="131.6">CLK</text>
<text x="432.8" y="131.6">Q</text>
<text x="452.2" y="131.6">DMA_A0</text>
<text x="178" y="135.5">1</text>
<text x="299.8" y="136.6">DMA_A8</text>
<text x="381.2" y="133">2</text>
<text x="421.7" y="136.6">RESET</text>
<text x="490.3" y="134.1">MA0</text>
<text x="155" y="141.7">CPU_WR2</text>
<text x="178" y="140.6">2</text>
<text x="249" y="139.1">CLK</text>
<text x="260.1" y="141.7">Q</text>
<text x="340.4" y="139.1">MA8</text>
<text x="384.7" y="138">AND_2</text>
<text x="420.2" y="143.1">DTFF</text>
<text x="421.7" y="139.1">D</text>
<text x="432.8" y="139.1">Q</text>
<text x="181.5" y="145.7">AND_2</text>
<text x="211.9" y="144.4">INVERTER</text>
<text x="228.5" y="144.3">D0</text>
<text x="247.5" y="148.2">DFF2</text>
<text x="249" y="144.3">D</text>
<text x="260.1" y="144.3">Q</text>
<text x="299.8" y="144.3">D0</text>
<text x="280.5" y="153.3">TRIBUFFER</text>
<text x="421.7" y="154.4">CLK</text>
<text x="432.8" y="154.4">Q</text>
<text x="452.2" y="154.4">DMA_A1</text>
<text x="299.8" y="159.5">DMA_A12</text>
<text x="421.7" y="159.5">RESET</text>
<text x="490.3" y="157">MA1</text>
<text x="152.6" y="166">1</text>
<text x="180.5" y="163.5">1</text>
<text x="228.5" y="167.1">D4</text>
<text x="249" y="162">CLK</text>
<text x="249" y="167.1">D</text>
<text x="260.1" y="164.6">Q</text>
<text x="260.1" y="167.1">Q</text>
<text x="299.8" y="167.1">D4</text>
<text x="340.4" y="162">MA12</text>
<text x="420.2" y="166">DTFF</text>
<text x="421.7" y="162">D</text>
<text x="432.8" y="162">Q</text>
<text x="152.6" y="171.1">2</text>
<text x="180.5" y="168.6">2</text>
<text x="184" y="173.6">NOR_2</text>
<text x="247.5" y="171.1">DFF2</text>
<text x="156.1" y="176.1">OR_2</text>
<text x="280.5" y="176.1">TRIBUFFER</text>
<text x="421.7" y="177.3">CLK</text>
<text x="432.8" y="177.3">Q</text>
<text x="452.2" y="177.3">DMA_A2</text>
<text x="490.3" y="179.8">MA2</text>
<text x="249" y="184.9">CLK</text>
<text x="299.8" y="182.4">DMA_A10</text>
<text x="340.4" y="184.9">MA10</text>
<text x="421.7" y="184.9">D</text>
<text x="421.7" y="182.4">RESET</text>
<text x="432.8" y="184.9">Q</text>
<text x="228.5" y="190">D2</text>
<text x="249" y="190">D</text>
<text x="260.1" y="187.4">Q</text>
<text x="260.1" y="190">Q</text>
<text x="299.8" y="190">D2</text>
<text x="420.2" y="188.8">DTFF</text>
<text x="471" y="188.8">TRIBUFFER</text>
<text x="129.6" y="197.6">CATY</text>
<text x="134.6" y="195.1">CLK1</text>
<text x="155" y="195.1">CLK</text>
<text x="166.1" y="195.1">Q</text>
<text x="247.5" y="193.9">DFF2</text>
<text x="321.2" y="193.9">TRIBUFFER</text>
<text x="53.4" y="202.7">FROM_CPU5</text>
<text x="155" y="202.7">D</text>
<text x="155" y="200.1">RESET</text>
<text x="166.1" y="202.7">Q</text>
<text x="280.5" y="199">TRIBUFFER</text>
<text x="421.7" y="200.1">CLK</text>
<text x="432.8" y="200.1">Q</text>
<text x="452.2" y="200.1">DMA_A3</text>
<text x="490.3" y="202.7">MA3</text>
<text x="79.9" y="207.9">INVERTER</text>
<text x="97.6" y="207.9">INVERTER</text>
<text x="153.5" y="206.6">DTFF</text>
<text x="249" y="207.8">CLK</text>
<text x="299.8" y="205.2">DMA_A9</text>
<text x="340.4" y="207.8">MA9</text>
<text x="421.7" y="207.8">D</text>
<text x="421.7" y="205.2">RESET</text>
<text x="432.8" y="207.8">Q</text>
<text x="228.5" y="212.8">D1</text>
<text x="249" y="212.8">D</text>
<text x="260.1" y="210.3">Q</text>
<text x="260.1" y="212.8">Q</text>
<text x="299.8" y="212.8">D1</text>
<text x="420.2" y="211.7">DTFF</text>
<text x="471" y="211.7">TRIBUFFER</text>
<text x="117" y="221.9">2</text>
<text x="150" y="219.4">1</text>
<text x="172.8" y="220.5">CPU_WR2</text>
<text x="177.2" y="217.9">AMAB</text>
<text x="193.2" y="219.4">2</text>
<text x="193.2" y="216.8">1</text>
<text x="193.2" y="221.9">3</text>
<text x="198.2" y="220.5">A1</text>
<text x="198.2" y="217.9">A0</text>
<text x="203.3" y="219.1">AND</text>
<text x="208.3" y="221.7">OR</text>
<text x="214.7" y="221.9">4</text>
<text x="247.5" y="216.8">DFF2</text>
<text x="280.5" y="221.9">TRIBUFFER</text>
<text x="117" y="227">1</text>
<text x="150" y="224.4">2</text>
<text x="196.7" y="226.9">AO3</text>
<text x="198.2" y="223">O</text>
<text x="226.1" y="223">WYJA</text>
<text x="421.7" y="223">CLK</text>
<text x="432.8" y="223">Q</text>
<text x="452.2" y="223">DMA_A4</text>
<text x="490.3" y="225.5">MA4</text>
<text x="120.5" y="232">NOR_2</text>
<text x="153.5" y="229.5">AND_2</text>
<text x="249" y="230.6">CLK</text>
<text x="260.1" y="233.2">Q</text>
<text x="299.8" y="228.1">DMA_A13</text>
<text x="421.7" y="230.6">D</text>
<text x="421.7" y="228.1">RESET</text>
<text x="432.8" y="230.6">Q</text>
<text x="228.5" y="235.7">D5</text>
<text x="247.5" y="239.6">DFF2</text>
<text x="249" y="235.7">D</text>
<text x="260.1" y="235.7">Q</text>
<text x="299.8" y="235.7">D5</text>
<text x="420.2" y="234.6">DTFF</text>
<text x="471" y="234.6">TRIBUFFER</text>
<text x="125.8" y="245.9">PHI_OUT</text>
<text x="155" y="245.9">CLK</text>
<text x="166.1" y="245.9">Q</text>
<text x="280.5" y="244.7">TRIBUFFER</text>
<text x="421.7" y="245.9">CLK</text>
<text x="432.8" y="245.9">Q</text>
<text x="452.2" y="245.9">DMA_A5</text>
<text x="155" y="250.9">RESET</text>
<text x="299.8" y="250.9">DMA_A11</text>
<text x="421.7" y="250.9">RESET</text>
<text x="490.3" y="248.4">MA5</text>
<text x="153.5" y="257.4">DTFF</text>
<text x="155" y="253.5">D</text>
<text x="166.1" y="253.5">Q</text>
<text x="249" y="253.5">CLK</text>
<text x="260.1" y="256">Q</text>
<text x="340.4" y="253.5">MA11</text>
<text x="420.2" y="257.4">DTFF</text>
<text x="421.7" y="253.5">D</text>
<text x="432.8" y="253.5">Q</text>
<text x="471" y="257.4">TRIBUFFER</text>
<text x="228.5" y="258.6">D3</text>
<text x="247.5" y="262.5">DFF2</text>
<text x="249" y="258.6">D</text>
<text x="260.1" y="258.6">Q</text>
<text x="299.8" y="258.6">D3</text>
<text x="321.2" y="262.5">TRIBUFFER</text>
<text x="280.5" y="267.6">TRIBUFFER</text>
<text x="421.7" y="268.7">CLK</text>
<text x="432.8" y="268.7">Q</text>
<text x="452.2" y="268.7">DMA_A6</text>
<text x="299.8" y="273.8">DMA_A14</text>
<text x="421.7" y="273.8">RESET</text>
<text x="490.3" y="271.3">MA6</text>
<text x="228.5" y="281.4">D6</text>
<text x="249" y="276.3">CLK</text>
<text x="249" y="281.4">D</text>
<text x="260.1" y="278.9">Q</text>
<text x="260.1" y="281.4">Q</text>
<text x="299.8" y="281.4">D6</text>
<text x="420.2" y="280.3">DTFF</text>
<text x="421.7" y="276.3">D</text>
<text x="432.8" y="276.3">Q</text>
<text x="247.5" y="285.4">DFF2</text>
<text x="280.5" y="290.4">TRIBUFFER</text>
<text x="421.7" y="291.6">CLK</text>
<text x="432.8" y="291.6">Q</text>
<text x="452.2" y="291.6">DMA_A7</text>
<text x="249" y="299.2">CLK</text>
<text x="299.8" y="296.7">DMA_A15</text>
<text x="421.7" y="299.2">D</text>
<text x="421.7" y="296.7">RESET</text>
<text x="432.8" y="299.2">Q</text>
<text x="490.3" y="294.1">MA7</text>
<text x="228.5" y="304.3">D7</text>
<text x="249" y="304.3">D</text>
<text x="260.1" y="301.7">Q</text>
<text x="260.1" y="304.3">Q</text>
<text x="299.8" y="304.3">D7</text>
<text x="420.2" y="303.1">DTFF</text>
<text x="247.5" y="308.2">DFF2</text>
<text x="280.5" y="313.3">TRIBUFFER</text>
<text x="186.7" y="339.8">PHI_OUT</text>
<text x="261.7" y="339.8">MOPA_PHI</text>
<text x="209.4" y="345.1">INVERTER</text>
<text x="268.9" y="344.9">RESET6</text>
<text x="187.5" y="355.1">DMA_A0</text>
<text x="187.5" y="357.6">DMA_A1</text>
<text x="261.7" y="355.1">CLK</text>
<text x="272.8" y="355.1">Q</text>
<text x="292.3" y="359.1">1</text>
<text x="187.5" y="360.2">DMA_A2</text>
<text x="187.5" y="365.2">DMA_A3</text>
<text x="261.7" y="362.7">D</text>
<text x="261.7" y="360.2">RESET</text>
<text x="272.8" y="362.7">Q</text>
<text x="292.3" y="361.6">2</text>
<text x="292.3" y="364.1">3</text>
<text x="322.8" y="361.6">1</text>
<text x="187.5" y="367.8">DMA_A4</text>
<text x="187.5" y="370.3">DMA_A7</text>
<text x="209.4" y="371.7">NAND_6</text>
<text x="237.3" y="367.9">INVERTER</text>
<text x="260.2" y="366.6">DTFF</text>
<text x="295.8" y="369.2">NAND_3</text>
<text x="322.8" y="366.7">2</text>
<text x="326.2" y="371.7">NAND_2</text>
<text x="388.7" y="367.8">DMA_RUN</text>
<text x="261.7" y="375.4">CLK</text>
<text x="272.8" y="375.4">Q</text>
<text x="261.7" y="383">D</text>
<text x="261.7" y="380.5">RESET</text>
<text x="272.8" y="383">Q</text>
<text x="260.2" y="387">DTFF</text>
<text x="331.5" y="385.6">PHI_OUT</text>
<text x="358.2" y="385.6">CLK</text>
<text x="369.3" y="385.6">Q</text>
<text x="388.8" y="384.5">1</text>
<text x="388.8" y="389.5">2</text>
<text x="439.5" y="388.1">DMA_ADDR_EXT</text>
<text x="358.2" y="393.2">D</text>
<text x="358.2" y="390.6">RESET</text>
<text x="369.3" y="393.2">Q</text>
<text x="392.3" y="394.6">NAND_2</text>
<text x="420.2" y="393.3">INVERTER</text>
<text x="356.7" y="397.1">DTFF</text>
<text x="356.7" y="413.6">INVERTER</text>
<text x="406.5" y="418.6">OAM_ADDR_DMA</text>
<text x="387.2" y="423.8">INVERTER</text>
<text x="353.2" y="430.2">1</text>
<text x="300.6" y="433.8">DMA_A13</text>
<text x="300.6" y="436.4">DMA_A14</text>
<text x="320.2" y="432.7">1</text>
<text x="320.2" y="435.3">2</text>
<text x="320.2" y="437.8">3</text>
<text x="353.2" y="435.3">2</text>
<text x="406.5" y="433.8">VRAM_TO_OAM</text>
<text x="433.1" y="436.2">FILE NAME:</text>
<text x="499.9" y="435.6">DATE:</text>
<text x="265.1" y="438.9">DMA_A15</text>
<text x="323.7" y="442.8">NOR_3</text>
<text x="356.7" y="440.3">NAND_2</text>
<text x="387.2" y="439">INVERTER</text>
<text x="433.1" y="441.6">DESIGN TITLE:</text>
<text x="288.1" y="444.1">INVERTER</text>
<text x="500.2" y="445">PAGE:</text>
<text x="433.1" y="451.9">BY:</text>
<text x="438.7" y="451.9">Sean Gonsalves</text>
<text x="479" y="452">REV:</text>
</g>
</svg>
